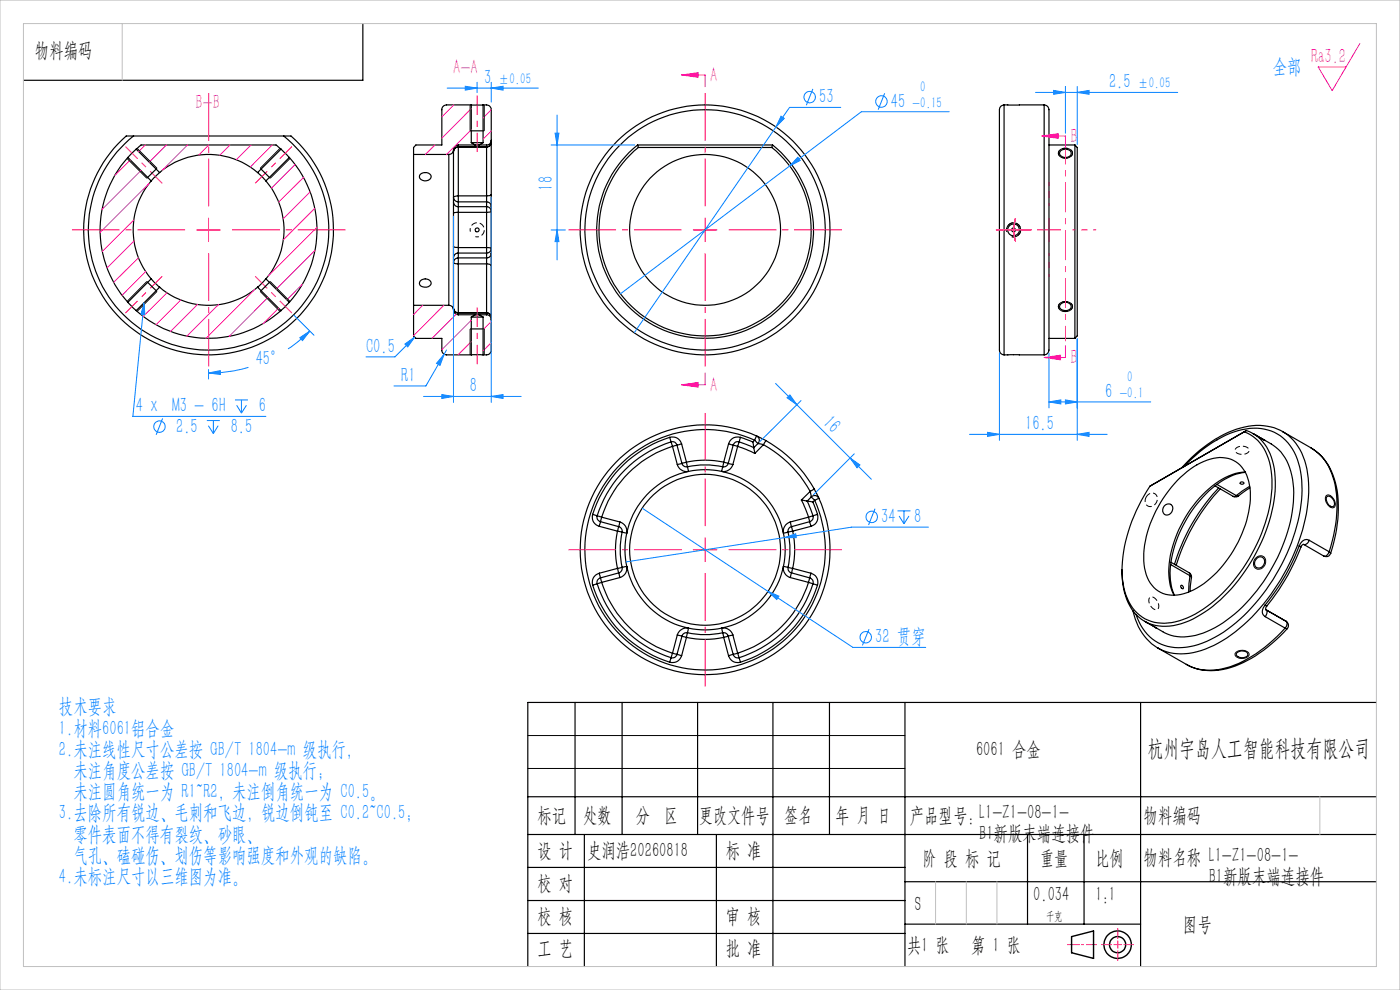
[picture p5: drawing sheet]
<svg xmlns="http://www.w3.org/2000/svg" width="297mm" height="210mm" viewBox="0 0 297 210" stroke-linecap="round" stroke-linejoin="round" font-family="sans-serif">
<g fill="none" stroke="#000" stroke-width=".25">
<path d="M77 5v12h-72M27.1 33.4a23 23 0 0 0 0 30.7M27.1 33.4l5 5M28.3 28.8a25.5 25.5 0 0 0-2.7 37.3 25.5 25.5 0 0 0 37.3 0 25.5 25.5 0 0 0-2.7-37.3M28.3 28.8h-1.5a26.5 26.5 0 0 0-1.7 38.3 26.5 26.5 0 0 0 38.2 0 26.5 26.5 0 0 0-1.7-38.3h-1.4M28.3 28.8h31.9M28.9 31.6l-1.8 1.8M28.9 31.6l1-.8h28.7l1 .8M28.9 31.6l5 5M32.1 38.4a16 16 0 0 0 0 20.8M33.3 35.7l-2.1 2.1M33.9 36.6l-1.8 1.8"/>
<path d="M33.9 36.6a15.9 15.9 0 0 1 20.7 0M54.6 36.6l1.8 1.8M55.2 35.7l2.1 2.1M56.4 38.4a15.9 15.9 0 0 1 0 20.8M59.6 31.6l1.8 1.8M59.6 31.6l-5 5M61.4 33.4a23.1 23.1 0 0 1 0 30.7M61.4 33.4l-5 5M87.7 32.8v32M87.7 32.8h7.5M89.1 37a1.42 1.42 0 0 1 2.4 .5 1.34 1.34 0 0 1-1.2 .9 1.34 1.34 0 0 1-1.3-.8zM95.2 32.8v32"/>
<path d="M96.2 31.8a.96 .96 0 0 1-1 1M96.2 31.8v.3M96.2 32.1v13.2M97.2 31.2a1.02 1.02 0 0 0-1 1M97.2 30.8v.3M97.2 30.8a1.09 1.09 0 0 0-1 1M97.2 31.1a1.1 1.1 0 0 0-1 1M97.2 31.1v.1M97.2 31.2v10.3M97.2 30.8h3.6M97.2 31.2h6M97.2 31.1h6"/>
<path d="M99.7 27.8h3M100 22.3h2.5M100 30.3h2.5M100 22.3h-5.3a1.02 1.02 0 0 0-1 1v7.5h-5.5l-.5 .5v1.5M100 22.3v8M100 30.3l.8 .5M100.8 30.8h.8M101.6 30.8h1.6M102.5 22.3h.7a1.02 1.02 0 0 1 1 1v6.5M102.5 22.3v8M102.5 30.3l-.9 .5M103.2 30.8v.3"/>
<path d="M103.2 31.1v.1M103.2 31.2v10.3M104.2 30.2a.96 .96 0 0 1-1 1M104.2 29.8a.96 .96 0 0 1-1 1M104.2 30.2a.96 .96 0 0 1-1 .9M104.2 29.8v.4M104.2 30.2v11.1M135.3 30.8a23 23 0 0 0-2.6 33.6 23 23 0 0 0 33.7 0 23 23 0 0 0-2.5-33.6M135.3 30.8h28.6M135.3 30.8l.1 .5M135.4 31.3a22.5 22.5 0 0 0-2.3 32.8 22.5 22.5 0 0 0 32.9 0 22.5 22.5 0 0 0-2.3-32.8M135.4 31.3h28.3"/>
<path d="M163.9 30.8l-.2 .5M213 22.3a1.27 1.27 0 0 0-1 1.7v44.8a25.5 25.5 0 0 0 .2 6l.5 .4 .3 .1M213 22.3h8.5M213 22.3v53M221.5 22.3a1.35 1.35 0 0 1 1 1.8v44.7a25.5 25.5 0 0 1-.1 6l-.5 .4-.4 .1M221.5 22.3v53M222.5 30.8h5.5M225 32l.4-.2a1.13 1.13 0 0 1 1.3-.1 1.13 1.13 0 0 1 .5 1.2 1.38 1.38 0 0 1-2.4-.4zM228 30.8v41M228 30.8l.5 .5v40l-.5 .5M31.2 59.7l2.1 2.1M32.1 59.2l1.8 1.7"/>
<path d="M32.1 59.2l-5 4.9M56.4 59.2l-1.8 1.7M56.4 59.2l5 4.9M57.3 59.7l-2.1 2.1M89.1 59.6a1.38 1.38 0 0 1 2.4 .5 1.37 1.37 0 0 1-1.2 .8 1.37 1.37 0 0 1-1.3-.7zM96.2 45.3v7M96.2 52.3v13.1M96.2 42.9a1.03 1.03 0 0 0 1 .9M96.2 52.3l1 .2M97.2 41.5h-.2a.52 .52 0 0 0-.6 .1 .52 .52 0 0 0-.1 .6l.4 .4 .5 .2M97.2 54.7a.85 .85 0 0 0-.9 1.1l.9 .2M97.2 43.8v1.2"/>
<path d="M97.2 45l-.7 .1-.3 .2M97.2 52.5v1.2M97.2 53.7a1.03 1.03 0 0 0-1 .9M97.2 45v7.5M97.2 41.5v1.3M97.2 54.7v1.3M97.2 56v10.3M97.2 41.5h6M97.2 56h6M97.2 53.7h6M97.2 52.5h6M97.2 45h6"/>
<path d="M97.2 43.8h6M97.2 42.8v1M97.2 53.7v1M97.2 42.8h6M97.2 54.7h6M103.2 56l.7 .1 .3 .2M103.2 52.5l1 .2M103.2 52.5v1.2M103.2 43.8a.96 .96 0 0 1 1 1M103.2 43.8v1.2M103.2 45v7.5M103.2 42.8a.96 .96 0 0 1 1 1"/>
<path d="M103.2 54.7v1.3M103.2 41.5v1.3M103.2 56v10.3M103.2 42.8v1M103.2 53.7v1M104.2 41.3l-.3 .2h-.7M104.2 56.3v11M104.2 52.7a.96 .96 0 0 1-1 1M104.2 44.8l-1 .2M104.2 44.8v7.9M104.2 53.8a.96 .96 0 0 1-1 .9M104.2 53.8v2.5"/>
<path d="M104.2 41.3v2.5M104.2 43.8v1M104.2 52.7v1.1M27.1 64.1l1.8 1.8M28.9 65.9a23.1 23.1 0 0 0 30.7 0M33.9 60.9a15.9 15.9 0 0 0 20.7 0M33.9 60.9l-5 5M54.6 60.9l5 5M61.4 64.1l-1.8 1.8M87.7 64.8v6.5l.5 .5h5.5v2.5a1.02 1.02 0 0 0 1 1h5.3M87.7 64.8h7.5M95.2 64.8a.96 .96 0 0 1 1 .9"/>
<path d="M96.2 65.4a1.02 1.02 0 0 0 1 .9M96.2 65.7a1.02 1.02 0 0 0 1 1.1M96.2 65.4v.3M96.2 65.4a1.02 1.02 0 0 0 1 1M97.2 66.4v.4M97.2 66.3h6M97.2 66.8h3.6M97.2 66.4h6M97.2 66.3v.1M99.7 69.8h3M100 75.3h2.5M100 67.3h2.5"/>
<path d="M100 67.3v8M100.8 66.8h.8M100.8 66.8l-.8 .5M101.6 66.8h1.6M101.6 66.8l.9 .5M102.5 67.3v8M103.2 66.3a.96 .96 0 0 1 1 1M103.2 66.4v.4M103.2 66.8a.96 .96 0 0 1 1 1M103.2 66.4a.96 .96 0 0 1 1 .9M103.2 66.3v.1M104.2 67.8v6.5a1.02 1.02 0 0 1-1 1h-.7"/>
<path d="M104.2 67.3v.5M213 75.3h8.5M222.5 71.8h5.5M225 64.5a1.31 1.31 0 0 1 2.3 .6 1.36 1.36 0 0 1-1.3 .8 1.36 1.36 0 0 1-1.2-.9zM142.1 92.8a1.99 1.99 0 0 1 2.5 1.4M142.1 92.8a25 25 0 0 0-16.4 16.3M142.1 92.8l.3 .9M142.4 93.7a.94 .94 0 0 1 1.2 .7M142.4 93.7a24 24 0 0 0-15.7 15.7M142.4 93.7l.3 1M142.7 94.7a23.1 23.1 0 0 0-15.1 15M142.7 94.7l1 3.9"/>
<path d="M143.6 94.4l-.9 .3M143.6 94.4l1.1 3.9M143.7 98.6a2.12 2.12 0 0 0 2.3 1.4M144.6 94.2l-1 .2M144.6 94.2l1 3.8M144.7 98.3a1.01 1.01 0 0 0 1.1 .7M144.7 98.3l-1 .3M145.6 98l-.9 .3M145.6 98l.2 1M145.6 98a18.7 18.7 0 0 1 7.9 0M145.8 99a18.2 18.2 0 0 1 7.5 0M145.8 99l.2 1"/>
<path d="M153.3 99l-.2 1M153.5 98l-.2 1M153.5 98l1 .3M154.5 98.3a1.01 1.01 0 0 1-1.2 .7M154.5 98.3l1 .3M154.6 94.2l.9 .2M154.6 94.2l-1.1 3.8M155.5 98.6a2.12 2.12 0 0 1-2.4 1.4M155.5 94.4l1 .3M155.5 94.4l-1 3.9M156.5 94.7l3.6 1.5M156.5 94.7l-1 3.9"/>
<path d="M156.8 93.7l3.1 1.3M156.8 93.7a.96 .96 0 0 0-1.3 .7M156.8 93.7l-.3 1M157.1 92.8l-.3 .9M157.1 92.8l2.6 1M157.1 92.8a1.99 1.99 0 0 0-2.5 1.4M159.7 93.8l.2 1.2M159.9 95l.2 1.2M160.1 93.4l.7 .7M160.1 93.4a25.5 25.5 0 0 0-35.8 19.6 25.5 25.5 0 0 0 28.9 28.9 25.5 25.5 0 0 0 19.6-35.8M160.1 93.4l-.4 .4M160.5 92.5a26.5 26.5 0 0 0-37.1 20.4 26.5 26.5 0 0 0 29.9 29.9 26.5 26.5 0 0 0 20.4-37.1"/>
<path d="M160.5 92.5l-.4 .9M160.5 92.5a.97 .97 0 0 1 .3 1.6M160.5 92.5l2 .9M160.8 94.1l1.2 .2M160.8 94.1l-.9 .9M162 94.3a25.5 25.5 0 0 1 9.9 9.9M162 94.3l-1.9 1.9M162.5 93.4l-.5 .9M162.5 93.4a26.9 26.9 0 0 1 10.3 10.3M251.2 99a26.2 26.2 0 0 1 12.3-7.9 9.5 9.5 0 0 1 12 7.2 26.1 26.1 0 0 1-1.1 15.7 40.2 40.2 0 0 1-15.8 20.7 14.2 14.2 0 0 1-11.6 2.2 9.6 9.6 0 0 1-6-6.5M263.9 91.6a9.4 9.4 0 0 1 5.8 8.2 29.1 29.1 0 0 1-4.1 17.7 30.6 30.6 0 0 1-13.8 13.6 9.6 9.6 0 0 1-10-.6 11.5 11.5 0 0 1-3.7-8.6 33.1 33.1 0 0 1 5.8-18.8M263.9 91.6l-20 11.5"/>
<path d="M264.4 91.3a9.5 9.5 0 0 1 5.9 8.1 29.3 29.3 0 0 1-3.7 17.6 33.1 33.1 0 0 1-13.6 14.3 10.8 10.8 0 0 1-10.4 .3 11.3 11.3 0 0 1-4.5-9.7l-.1-1M264.4 91.3l-20.5 11.8M264.4 91.3l-.5 .3M265.8 92l2.5 1.4-1.1-.6M268.1 93.3a10.5 10.5 0 0 1 6.2 9.2 31.9 31.9 0 0 1-5.6 19.9 29.3 29.3 0 0 1-13.5 11.9 10.1 10.1 0 0 1-10.1-1.2l.2 .1-2.5-1.4M272.1 91.6a12 12 0 0 0-10.7-.2 29.1 29.1 0 0 0-10.8 7.9M272.1 91.6a12.1 12.1 0 0 1 5.4 9.8 36.5 36.5 0 0 1-5.1 20.3 36.9 36.9 0 0 1-14.9 15.2 12.8 12.8 0 0 1-11.8 .6l6 3.4M272.1 91.6l6.1 3.5M278.2 95.1a12.2 12.2 0 0 1 5.5 9.1 29.5 29.5 0 0 1-1.4 13.2M278.2 95.1a11.5 11.5 0 0 1 5.2 8.7 28.8 28.8 0 0 1-1.4 13.2M125.7 109.1a1.99 1.99 0 0 0 1.4 2.5M125.7 109.1l1 .3"/>
<path d="M126.7 109.4a.94 .94 0 0 0 .7 1.3M126.7 109.4l.9 .3M127.1 111.6l3.9 1.1M127.4 110.7l-.3 .9M127.4 110.7l3.9 1M127.6 109.7l-.2 1M127.6 109.7l3.9 1M131 112.7a18.7 18.7 0 0 0 0 7.9M131 112.7l1 .2M131.3 111.7l-.3 1M131.3 111.7a1.01 1.01 0 0 1 .7 1.2M131.5 110.7l-.2 1"/>
<path d="M131.5 110.7a2.04 2.04 0 0 1 1.5 2.4M132 112.9a18.2 18.2 0 0 0 0 7.5M132 112.9l1 .2M133 113.1a16.2 16.2 0 0 0 0 7M146 100a16.2 16.2 0 0 1 7.1 0M146 100a16.9 16.9 0 0 0-13 13.1M153.1 100a16.9 16.9 0 0 1 13.1 13.1M166.2 113.1a16.2 16.2 0 0 1 0 7M167.2 112.9a18.2 18.2 0 0 1 0 7.5M167.2 112.9l-1 .2M167.6 110.7l.3 1M167.6 110.7a2.12 2.12 0 0 0-1.4 2.4"/>
<path d="M167.9 111.7l.3 1M167.9 111.7a.99 .99 0 0 0-.7 1.2M168.2 112.7a18.7 18.7 0 0 1 0 7.9M168.2 112.7l-1 .2M170 106.1l1.2 .2M170 106.1l1.5 3.6M171.2 106.3l1.2 .2M171.2 106.3l1.3 3.1M171.5 109.7l.3 1M171.5 109.7l-3.9 1M171.8 110.7l.2 .9M171.8 110.7l-3.9 1"/>
<path d="M171.9 104.2l.2 1.2M171.9 104.2l-1.9 1.9M172 111.6l-3.8 1.1M172.1 105.4l.7 .7M172.1 105.4a.97 .97 0 0 1 1.6 .3M172.1 105.4l-.9 .9M172.4 106.5l1 2.6M172.5 109.4a.94 .94 0 0 1-.7 1.3M172.5 109.4l-1 .3M172.8 103.7l-.9 .5M172.8 103.7l.9 2M172.8 106.1l-.4 .4"/>
<path d="M173.4 109.1l-.9 .3M173.4 109.1a2 2 0 0 1-1.4 2.5M173.7 105.7l-.9 .4M247 107.3a1.02 1.02 0 0 1 1.5-.2 1.02 1.02 0 0 1 .1 1.5 1.03 1.03 0 0 1-1.4 .6 1.03 1.03 0 0 1-.4-1.5zM248.4 119.8l4 2.3M248.4 119.3l3.9 2.2M249.8 101.9a14.4 14.4 0 0 1 9-4.9 6 6 0 0 1 6.1 5.1 19.6 19.6 0 0 1-2.2 12.9 21.8 21.8 0 0 1-10.9 10.7 6.2 6.2 0 0 1-8.1-2.6 15 15 0 0 1 0-11.1 27.6 27.6 0 0 1 6.1-10.1zM257.8 103.1l3.8 2.2M258.2 102.8l4.1 2.3M258.5 103.5a40.9 40.9 0 0 0-9.3 16.2M258.9 103.7a40.9 40.9 0 0 0-9.4 16.2M262.3 105.1l.4 .1"/>
<path d="M262.3 105.1l-.7 .2M262.7 105.2l-.3 .2-.8-.1M263.1 102.3a.36 .36 0 0 1 .5-.1 .36 .36 0 0 1 .2 .4 .37 .37 0 0 1-.5 .1 .37 .37 0 0 1-.2-.4zM264.2 100.1a13.9 13.9 0 0 0-9.1 4.9 24.6 24.6 0 0 0-7.1 17.1l.3 2.2 .8 2M264.2 100.2a14.4 14.4 0 0 0-9 5.2 24.7 24.7 0 0 0-6.9 17.6l.3 1.9 .6 1.4M265.1 103.2l-2.8 1.9M265.1 103.5l-2.4 1.7M266.7 118.4a1 1 0 0 1 1.4 .1 1 1 0 0 1 0 1.3 1.04 1.04 0 0 1-1.6 .6 1.04 1.04 0 0 1-.1-1.7zM275.6 115.8a43.9 43.9 0 0 1-7.2 12.6M275.6 115.8l.3 .3M275.9 116.1a43.4 43.4 0 0 1-7.1 12.4M276.6 115.5a.57 .57 0 0 0-.7 .6"/>
<path d="M277.7 114.6a1.48 1.48 0 0 0-2.1 1.2M277.7 114.6a1.09 1.09 0 0 1-1.1 .9l4.2 2.5M277.7 114.6l4.3 2.4M281.5 105.3a1.42 1.42 0 0 1 1.5 2 1.01 1.01 0 0 1-1.4-.7 1.12 1.12 0 0 1-.1-1.3zM282 117a1.08 1.08 0 0 1-1.2 1M282 117l.3 .4M282.3 117.4a.99 .99 0 0 1-1.5 .6M125.7 124.1a25 25 0 0 0 16.4 16.4M126.7 123.8a24 24 0 0 0 15.7 15.7M126.7 123.8l-1 .3M127.1 121.6a1.99 1.99 0 0 0-1.4 2.5M127.1 121.6l.3 1"/>
<path d="M127.4 122.6a.94 .94 0 0 0-.7 1.2M127.4 122.6l.2 .9M127.6 123.5a23.1 23.1 0 0 0 15.1 15.1M127.6 123.5l-.9 .3M131 120.6l.3 .9M131 120.6l-3.9 1M131.3 121.5l.2 1M131.3 121.5l-3.9 1.1M131.5 122.5l-3.9 1M132 120.4l-1 .2M132 120.4a1.01 1.01 0 0 1-.7 1.1M133 120.1l-1 .3"/>
<path d="M133 120.1a2.04 2.04 0 0 1-1.5 2.4M133 120.1a16.9 16.9 0 0 0 13 13.1M142.4 139.5l-.3 1M142.7 138.6l-.3 .9M142.7 138.6l.9 .2M143.6 138.8a.94 .94 0 0 1-1.2 .7M143.6 138.8l1 .3M143.7 134.7l1 .3M143.7 134.7l-1 3.9M144.6 139.1a2 2 0 0 1-2.5 1.4M144.7 135l.9 .2M144.7 135l-1.1 3.8"/>
<path d="M145.6 135.2a18.7 18.7 0 0 0 7.9 0M145.6 135.2l-1 3.9M145.8 134.2l-.2 1M145.8 134.2a.99 .99 0 0 0-1.1 .8M145.8 134.2a18.2 18.2 0 0 0 7.5 0M146 133.2a2.12 2.12 0 0 0-2.3 1.5M146 133.2l-.2 1M146 133.2a16.2 16.2 0 0 0 7.1 0M153.1 133.2l.2 1M153.1 133.2a2.12 2.12 0 0 1 2.4 1.5M153.3 134.2l.2 1M153.3 134.2a.99 .99 0 0 1 1.2 .8"/>
<path d="M153.5 135.2l1.1 3.9M154.5 135l-1 .2M154.5 135l1 3.8M154.6 139.1a2 2 0 0 0 2.5 1.4M155.5 134.7l-1 .3M155.5 134.7l1 3.9M155.5 138.8l-.9 .3M155.5 138.8a.96 .96 0 0 0 1.3 .7M156.5 138.6l-1 .2M156.5 138.6l.3 .9M156.8 139.5l.3 1M166.2 120.1l1 .3"/>
<path d="M166.2 120.1a2.12 2.12 0 0 0 1.4 2.4M166.2 120.1a16.9 16.9 0 0 1-13.1 13.1M167.2 120.4l1 .2M167.2 120.4a.99 .99 0 0 0 .7 1.1M167.6 122.5l3.9 1M167.9 121.5l-.3 1M167.9 121.5l3.9 1.1M168.2 120.6l-.3 .9M168.2 120.6l3.8 1M171.5 123.5a23.1 23.1 0 0 1-15 15.1M171.5 123.5l1 .3M171.8 122.6a.94 .94 0 0 1 .7 1.2"/>
<path d="M171.8 122.6l-.3 .9M172 121.6a2 2 0 0 1 1.4 2.5M172 121.6l-.2 1M172.5 123.8l.9 .3M172.5 123.8a24.1 24.1 0 0 1-15.7 15.7M173.4 124.1a25 25 0 0 1-16.3 16.4M240.3 129.5a11.7 11.7 0 0 0 5.4 8M250.5 124.2a.42 .42 0 0 1 .5 .2 .42 .42 0 0 1-.1 .5 .59 .59 0 0 1-.4-.7zM252.3 121.5l.4 .5 .1 .5M252.3 121.5l.1 .6M252.4 122.1l-.2 3.5M252.4 122.1l.4 .4"/>
<path d="M252.8 122.5l-.3 2.9M262.4 138.5a1.65 1.65 0 0 1 2.3 .1v.2a1.41 1.41 0 0 1-2.1 .5 .55 .55 0 0 1-.2-.8zM268.4 128.4a1.56 1.56 0 0 0 0 2.4M268.4 128.4l.4 .1M268.4 130.8l4.2 2.4M268.6 129.4l4.2 2.4M268.8 128.5a.66 .66 0 0 0 0 1.1l-.1 .6-.3 .6M272.2 131.4l.6 .4M272.6 133.2a26.8 26.8 0 0 1-13.3 8.7 10.3 10.3 0 0 1-7.6-1M272.6 133.2l.5 .1M272.8 131.8a1.03 1.03 0 0 1 .3 1.5M272.8 131.8a1.11 1.11 0 0 1-.2 1.4"/>
<path d="M273.1 133.3a26.2 26.2 0 0 1-13.7 8.7 11.2 11.2 0 0 1-7.7-1.1M122 149v28M132 149v28M148 149v28M164 149v56M176 149v28M192 149v56M242 149v56M292 149h-180v56M112 169h180M112 177h180M124 177v28"/>
<path d="M152 177v28M218 177v19M230 177v19M112 184h80M112 191h80M112 198h80M192 187h100M192 196h50"/>
<circle cx="101.2" cy="48.8" r=".42"/>
<circle cx="149.6" cy="48.8" r="16"/>
<circle cx="149.6" cy="48.8" r="25.5"/>
<circle cx="149.6" cy="48.8" r="26.5"/>
<circle cx="215" cy="48.8" r=".42"/>
<circle cx="215" cy="48.8" r="1.25"/>
<circle cx="149.6" cy="116.6" r="16"/>
</g>
<g fill="none" stroke="#f0f" stroke-width=".21">
<path d="M144.6 15.9l3.5-.5v1zM144.6 15.9h5v2.5M288.5 9.2l-5.9 10-3-5h6M27.7 33.9l-3.4 3.3M29.9 36.2l-8.2 8.2M30.8 30.8l-1.4 1.4M31.6 38.9l-10.4 10.4M35.3 30.8l-3.7 3.6M39.8 30.8l-5.4 5.3M44.3 30.8l-2.1 2.1M48.8 30.8l-2.2 2.1M53.3 30.8l-3.2 3.1"/>
<path d="M57.7 30.8l-4.6 4.6M62.6 34.9l-5 5M64.4 37.6l-5.3 5.3M92.3 30.8l-2.1 2M96.3 22.3l-2.6 2.5M100 23l-6.3 6.3M100 27.5l-5.3 5.3M104.2 23.3l-1.7 1.7M104.2 27.8l-1.7 1.7M221 28.8l3.5-.4v.9zM221 28.8h5v2.6M28.4 46.7l-6.7 6.6"/>
<path d="M28.4 51.1l-5.7 5.7M29.4 54.7l-5.3 5.2M30.9 57.6l-5 5M65.8 40.7l-5.7 5.7M66.8 44.2l-6.7 6.7M66.8 53.1l-8.2 8.2M67.2 48.2l-10.3 10.4M35.4 62.1l-5 5M38.3 63.6l-5.2 5.3M41.9 64.6l-5.7 5.7M46.4 64.6l-6.7 6.7M54 61.4l-10.3 10.3"/>
<path d="M56.8 63.1l-8.2 8.3M59.1 65.4l-3.3 3.3M64.1 60.3l-3.2 3.3M89.7 64.8l-2 1.9M94.2 64.8l-6.5 6.4M96.8 66.7l-5.1 5.1M100 67.9l-6.3 6.3M100 72.5l-2.8 2.8M104.2 68.2l-1.7 1.7M104.2 72.7l-1.7 1.7M149.6 79.1v2.5h-5M221.5 75.8l3.5-.5v1z"/>
<path d="M226 73.3v2.5h-4.5M144.6 81.6l3.5-.5v1z"/>
</g>
<g fill="none" stroke="#0080ff" stroke-width=".21">
<path d="M94.9 18.7h19.3M98.7 18.3l2.5 .4-2.5 .4zM101.2 17.5v2.1M104.2 18.7l2.5-.4v.8zM104.2 17.5v4.2M172.4 18.9l-1.3 3.4M187.7 19.8l-1.4 3.5M219.7 19.6h30.1M223.5 19.2l2.5 .4-2.5 .4zM226 18.3v9.9M228.5 19.6l2.5-.4v.8zM228.5 18.3v12.3"/>
<path d="M116.9 30.8h17.8M117.8 28.2h.8l-.4 2.6zM118.2 24.4v30.7M164.6 26.9l-30.1 43.7M165.7 24.7l.7 .4-1.8 1.8zM167.5 35.2l-35.9 27.1M169.3 33.4l.5 .6-2.3 1.2zM178.4 22.8h-10.9l-2.9 4.1M201.4 23.7h-18.7l-15.2 11.5M96.2 45.9v39.5M104.2 41.9v43.5M116.9 48.8h3"/>
<path d="M118.2 48.8l.4 2.5h-.8zM30.6 64.2l.1 2.5h-.8zM30.6 64.2l-2.4 24.1h28.2M44.2 79.1l2.5-.5 .1 .8zM44.2 78.4v2M52.7 77.9a30 30 0 0 1-8.5 1.2M62.3 66.8l4.3 4.3M63.6 71.6l2.1-1.4-1.5 2zM65.7 70.2l-2.2 2-2.4 1.8M85.9 73l2.1-1.5-1.5 2.1zM88 71.5l-4.2 4.2h-6.2M94.2 75.1l-.9 2.4-.7-.4z"/>
<path d="M94.2 75.1l-3.9 6.8h-6.7M94.7 74.3l-.5 .8M212 74.9v18.5M222.5 74.9v11.6M228.5 71.9v21.5M34.5 88.8l-1.4 3.4M43.9 89.2h2.7M44.2 90.3l1.1 1.7M45.3 89.2v2.8M46.3 90.3l-1 1.7M49.8 84.8h2.8M50.2 86l1 1.6"/>
<path d="M51.2 84.8v2.8M52.3 86l-1.1 1.6M89.9 84.1h20.7M93.7 83.7l2.5 .4-2.5 .4zM104.2 84.1l2.5-.4v.8zM164.5 81.3l4.6 4.6M167 84.4l.6-.6 1.5 2.1zM169.1 85.9l15.8 15.8M169.9 85l-8.7 8.7M180.3 97.1l2.1 1.5-.6 .6zM181.2 96.3l-8.7 8.7M205.7 92.1h29.2"/>
<path d="M209.5 91.7l2.5 .4-2.5 .5zM222.5 85.3l2.5-.5v.9zM222.5 85.3h21.6M226 84.8l2.5 .5-2.5 .4zM228.5 92.1l2.5-.4v.9zM136.2 107.8l44.7 29.5h15.5M166.4 114l2.4-.8 .1 .8zM166.4 114l-33.6 5.2M185.6 107.9l-1.3 3.5M190.4 108.4h2.7M190.7 109.5l1.1 1.6M191.8 108.4v2.7"/>
<path d="M192.8 109.5l-1 1.6M197 111.8h-16.3l-14.3 2.2M162.9 125.4l2.3 1.1-.4 .7zM184.4 133.4l-1.4 3.5"/>
<circle cx="171.8" cy="20.6" r="1.21"/>
<circle cx="187" cy="21.5" r="1.21"/>
<circle cx="33.8" cy="90.5" r="1.2"/>
<circle cx="184.9" cy="109.7" r="1.21"/>
<circle cx="183.7" cy="135.2" r="1.22"/>
</g>
<g fill="none" stroke="#000" stroke-width=".3">
<path d="M227.3 198.7l4.7-1.2v5.8l-4.7-1.2z"/>
<circle cx="237.1" cy="200.4" r="1.71"/>
<circle cx="237.1" cy="200.4" r="2.91"/>
</g>
<g fill="none" stroke="#000" stroke-width=".21">
<path d="M27 33.6l4.2 4.2M29.1 31.5l4.2 4.2M59.4 31.5l-4.2 4.2M61.5 33.6l-4.2 4.2M99.7 22.3v5.5M102.7 22.3v5.5M224.8 31.9a1.74 1.74 0 0 1 2.7 .5 1.52 1.52 0 0 1-2.5 .9 .86 .86 0 0 1-.2-1.4zM31.2 59.7l-4.2 4.3M57.3 59.7l4.2 4.3M213.6 49.2a1.5 1.5 0 0 1 1.3-1.9 1.5 1.5 0 0 1 1.6 1.6 1.5 1.5 0 0 1-1.9 1.3M33.3 61.8l-4.2 4.3M55.2 61.8l4.2 4.3"/>
<path d="M99.7 69.8v5.5M102.7 69.8v5.5M224.8 64.4a1.74 1.74 0 0 1 2.7 .5 1.52 1.52 0 0 1-2.5 .9 .86 .86 0 0 1-.2-1.4zM265.9 92l2.6 1.5zM266.3 118.4a1.22 1.22 0 0 1 1.8-.3 1.22 1.22 0 0 1 .3 1.7 1.23 1.23 0 0 1-1.4 1 1.23 1.23 0 0 1-1.1-1.3l.1-.5zM281.3 105.2a1.21 1.21 0 0 1 1.7 .8l.2 .5a.8 .8 0 0 1-.3 1.2 .8 .8 0 0 1-1.1-.5l-.5-.7-.1-.6zM262.2 138.4a1.87 1.87 0 0 1 2.8 .4 1.79 1.79 0 0 1-2.6 .6l-.1-.1a.61 .61 0 0 1-.1-.9zM112 156h80M112 163h80"/>
</g>
<path d="M227.5 32.5a1.59 1.59 0 0 0-1.5-1.1 1.59 1.59 0 0 0-1.5 1.1 1.59 1.59 0 0 0 1.5 1 1.59 1.59 0 0 0 1.5-1M227.5 65a1.59 1.59 0 0 0-1.5-1 1.59 1.59 0 0 0-1.5 1 1.59 1.59 0 0 0 1.5 1.1 1.59 1.59 0 0 0 1.5-1.1" fill="none" stroke="#000" stroke-width=".21" stroke-dasharray="1.3 .6" stroke-dashoffset=".4" stroke-linecap="butt"/>
<path d="M100.8 50.2a1.5 1.5 0 0 0 1.9-1.3 1.5 1.5 0 0 0-1.6-1.6 1.5 1.5 0 0 0-1.3 1.8M214.6 50.2a1.5 1.5 0 0 0 1.9-1.3 1.5 1.5 0 0 0-1.6-1.6 1.5 1.5 0 0 0-1.3 1.8M243.2 132l2.3 1.3-2.6-1.5 .3 .2" fill="none" stroke="#000" stroke-width=".21" stroke-dasharray="1.3 .6" stroke-dashoffset=".5" stroke-linecap="butt"/>
<path d="M243.2 105.4a1.27 1.27 0 0 0 .4 2 1.27 1.27 0 0 0 1.8-.9 1.24 1.24 0 0 0-.5-1.8 1.24 1.24 0 0 0-1.7 .7" fill="none" stroke="#000" stroke-width=".21" stroke-dasharray="1.3 .6" stroke-dashoffset=".2" stroke-linecap="butt"/>
<path d="M264.6 96.1a.72 .72 0 0 0 .4-.8 .72 .72 0 0 0-.8-.5 1.63 1.63 0 0 0-2.2 .7 1.82 1.82 0 0 0 2.6 .6M245.8 128.6a1.82 1.82 0 0 0-1.8-1.9 1.76 1.76 0 0 0 .8 2.5l.3 .1a.62 .62 0 0 0 .7-.7" fill="none" stroke="#000" stroke-width=".21" stroke-dasharray="1.3 .6" stroke-dashoffset=".7" stroke-linecap="butt"/>
<path d="M212.5 48.7h-1.2M215 48.7l.5 2.5M215 48.7l.5-2.4M215 48.7h-2.5M215 48.7h2.5M217.5 48.7h1.3M222.5 48.7v-2.5M222.5 48.7h-2.5M222.5 48.7v2.5M222.5 48.7h2.5" fill="none" stroke="#f00" stroke-width=".21" stroke-dasharray="30.5 1.3 1.3 1.3" stroke-linecap="butt"/>
<path d="M41.7 48.8h5M44.2 46.3v5M147.1 48.8h5M149.6 46.3v5M212.5 48.8h5M215.4 46.3a7.3 7.3 0 0 0 0 4.9M147.1 116.6h5M149.6 114.1v5" fill="none" stroke="#f00" stroke-width=".21"/>
<path d="M39.3 48.7h-24M44.3 43.7v-24M44.3 53.7v24M49.3 48.7h24M144.6 48.7h-24M149.6 43.7v-24M149.6 53.7v24M154.6 48.7h24M144.6 116.6h-24M149.6 111.6v-24M154.6 116.6h24M149.6 121.6v24" fill="none" stroke="#f00" stroke-width=".21" stroke-dasharray="30.5 1.3 1.3 1.3" stroke-dashoffset="20.4" stroke-linecap="butt"/>
<path d="M26.6 31.1l7.8 7.8M61.9 31.1l-7.8 7.8M34.4 58.6l-7.8 7.8M54.1 58.6l7.8 7.8" fill="none" stroke="#f00" stroke-width=".21" stroke-dasharray="30.5 1.3 1.3 1.3" stroke-dashoffset="26.9" stroke-linecap="butt"/>
<path d="M101.2 20.2v12M101.2 65.2v12" fill="none" stroke="#f00" stroke-width=".21" stroke-dasharray="30.5 1.3 1.3 1.3" stroke-dashoffset="26.4" stroke-linecap="butt"/>
<path d="M237.1 199.1v-2.2M237.1 199.5v1.7M226.4 200.4h2.6M229.4 200.4h.5M230.4 200.4h2.3M233.7 200.4h2.2M236.3 200.4h1.7M237.1 201.6v2.2M238.4 200.4h2.2" fill="none" stroke="#f00" stroke-width=".21" stroke-dasharray="6.3 1.3 1.3 1.3" stroke-linecap="butt"/>
<path d="M226 31.6v40.8" fill="none" stroke="#f00" stroke-width=".21" stroke-dasharray="6.3 1.3 1.3 1.3" stroke-dashoffset="3.1" stroke-linecap="butt"/>
<path d="M217.5 48.7h-5M222.5 43.7v-5M222.5 53.7v5M227.5 48.7h5" fill="none" stroke="#f00" stroke-width=".21" stroke-dasharray="30.5 1.3 1.3 1.3" stroke-dashoffset="29.9" stroke-linecap="butt"/>
<path d="M0 0h297v210h-297zM5 5h287v200h-287zM25.9 5v12M280 169v8M198.5 187v9M205 187v9M211.5 187v9" fill="none" stroke="#c0c0c0" stroke-width=".21"/>
<g fill="#f0f">
<path d="M221 28.8l3.5-.4v.9zM221.5 75.8l3.5-.5v1z"/>
<path d="M144.6 15.9l3.5-.5v1zM144.6 81.6l3.5-.5v1z"/>
</g>
<g fill="#0080ff">
<path d="M165.7 24.7l-1.1 2.2 1.8-1.8zM169.3 33.4l-1.8 1.8 2.3-1.2zM222.5 85.3l2.5-.5v.9zM226 84.8l2.5 .5-2.5 .4zM209.5 91.7l2.5 .4-2.5 .5zM228.5 92.1l2.5-.4v.9zM94.2 75.1l-1.6 2 .7 .4zM85.9 73l2.1-1.5-1.5 2.1zM98.7 18.3l2.5 .4-2.5 .4zM104.2 18.7l2.5-.4v.8z"/>
<path d="M104.2 84.1l2.5-.4v.8zM93.7 83.7l2.5 .4-2.5 .4z"/>
<path d="M117.8 28.2h.8l-.4 2.6zM118.2 48.8l.4 2.5h-.8z"/>
<path d="M223.5 19.2l2.5 .4-2.5 .4zM228.5 19.6l2.5-.4v.8z"/>
<path d="M180.3 97.1l2.1 1.5-.6 .6zM167 84.4l.6-.6 1.5 2.1z"/>
<path d="M162.9 125.4l1.9 1.8 .4-.7zM166.4 114h2.5l-.1-.8z"/>
<path d="M30.6 64.2l-.7 2.5h.8zM44.2 79.1l2.5-.5 .1 .8zM63.6 71.6l2.1-1.4-1.5 2z"/>
</g>
<text font-size="4.9" x="243.4" y="160.4">杭州宇岛人工智能科技有限公司</text>
<g font-size="4.4">
<text x="7.4" y="12.1">物料编码</text>
<text x="207.1" y="160.4">6061 合金</text>
<text x="114" y="174.3">标记</text>
<text x="123.7" y="174.3">处数</text>
<text x="134.9" y="174.3">分 区</text>
<text x="148.3" y="174.3">更改文件号</text>
<text x="166.4" y="174.3">签名</text>
<text x="177.3" y="174.3">年 月 日</text>
<text x="193" y="174.3">产品型号：L1-Z1-08-1-</text>
<text x="207.7" y="178.3">B1新版末端连接件</text>
<text x="242.6" y="174.3">物料编码</text>
<text x="114" y="181.7">设 计</text>
<text x="124.5" y="181.7">史润浩20260818</text>
<text x="154" y="181.7">标 准</text>
<text x="195.7" y="183.4">阶 段 标 记</text>
<text x="220.7" y="183.4">重量</text>
<text x="232.4" y="183.4">比例</text>
<text x="242.6" y="183.4">物料名称 L1-Z1-08-1-</text>
<text x="114" y="188.9">校 对</text>
<text x="219.2" y="191.2">0.034</text>
<text x="232.4" y="191.2">1:1</text>
<text x="256.4" y="187.4">B1新版末端连接件</text>
<text x="114" y="195.7">校 核</text>
<text x="154" y="195.7">审 核</text>
<text x="194.1" y="193.2">S</text>
<text x="251" y="197.4">图号</text>
<text x="114" y="202.6">工 艺</text>
<text x="154" y="202.6">批 准</text>
<text x="192.4" y="201.9">共 张</text>
<text x="195.4" y="201.9">1</text>
<text x="206" y="201.9">第 1 张</text>
</g>
<g font-size="4.4" fill="#f0f">
<text x="96.1" y="15.7">A-A</text>
<text x="150.7" y="17.4">A</text>
<text x="278.2" y="13.3">Ra3.2</text>
<text x="41.5" y="23.2">B-B</text>
<text x="227.1" y="30.3">B</text>
<text x="227.1" y="77.3">B</text>
<text x="150.7" y="83.1">A</text>
</g>
<g font-size="4.4" fill="#0080ff">
<text x="102.7" y="17.8">3</text>
<text x="270" y="15.5">全部</text>
<text x="173.8" y="21.9">53</text>
<text x="189" y="22.8">45</text>
<text x="235.3" y="18.7">2.5</text>
<text x="117.3" y="40.4" transform="rotate(-90 117.3 40.4)">18</text>
<text x="54.3" y="77.5">45°</text>
<text x="77.7" y="74.8">C0.5</text>
<text x="85.1" y="81">R1</text>
<text x="99.7" y="83.2">8</text>
<text x="28.8" y="87.4">4 x M3 - 6H</text>
<text x="54.9" y="87.4">6</text>
<text x="174.4" y="89.9" transform="rotate(45 174.4 89.9)">16</text>
<text x="234.5" y="84.4">6</text>
<text x="37.4" y="91.8">2.5</text>
<text x="48.9" y="91.8">8.5</text>
<text x="217.5" y="91.3">16.5</text>
<text x="187" y="110.9">34</text>
<text x="193.9" y="110.9">8</text>
<text x="185.7" y="136.5">32 贯穿</text>
<text x="12.5" y="151.3">技术要求</text>
<text x="12.5" y="155.8">1.材料6061铝合金</text>
<text x="12.5" y="160.3">2.未注线性尺寸公差按 GB/T 1804-m 级执行，</text>
<text x="15.6" y="164.8">未注角度公差按 GB/T 1804-m 级执行；</text>
<text x="12.5" y="173.8">3.去除所有锐边、毛刺和飞边，锐边倒钝至 C0.2~C0.5；</text>
<text x="15.6" y="169.3">未注圆角统一为 R1~R2，未注倒角统一为 C0.5。</text>
<text x="15.6" y="178.3">零件表面不得有裂纹、砂眼、</text>
<text x="15.6" y="182.8">气孔、磕碰伤、划伤等影响强度和外观的缺陷。</text>
<text x="12.5" y="187.3">4.未标注尺寸以三维图为准。</text>
</g>
<g font-size="3.3" fill="#0080ff">
<text x="105.8" y="17.8">±0.05</text>
<text x="193.6" y="22.8">-0.15</text>
<text x="195.2" y="19.5">0</text>
<text x="241.4" y="18.7">±0.05</text>
<text x="239.2" y="81.1">0</text>
<text x="237.5" y="84.4">-0.1</text>
</g>
<text font-size="2.5" x="221.9" y="195.2">千克</text>
</svg>
